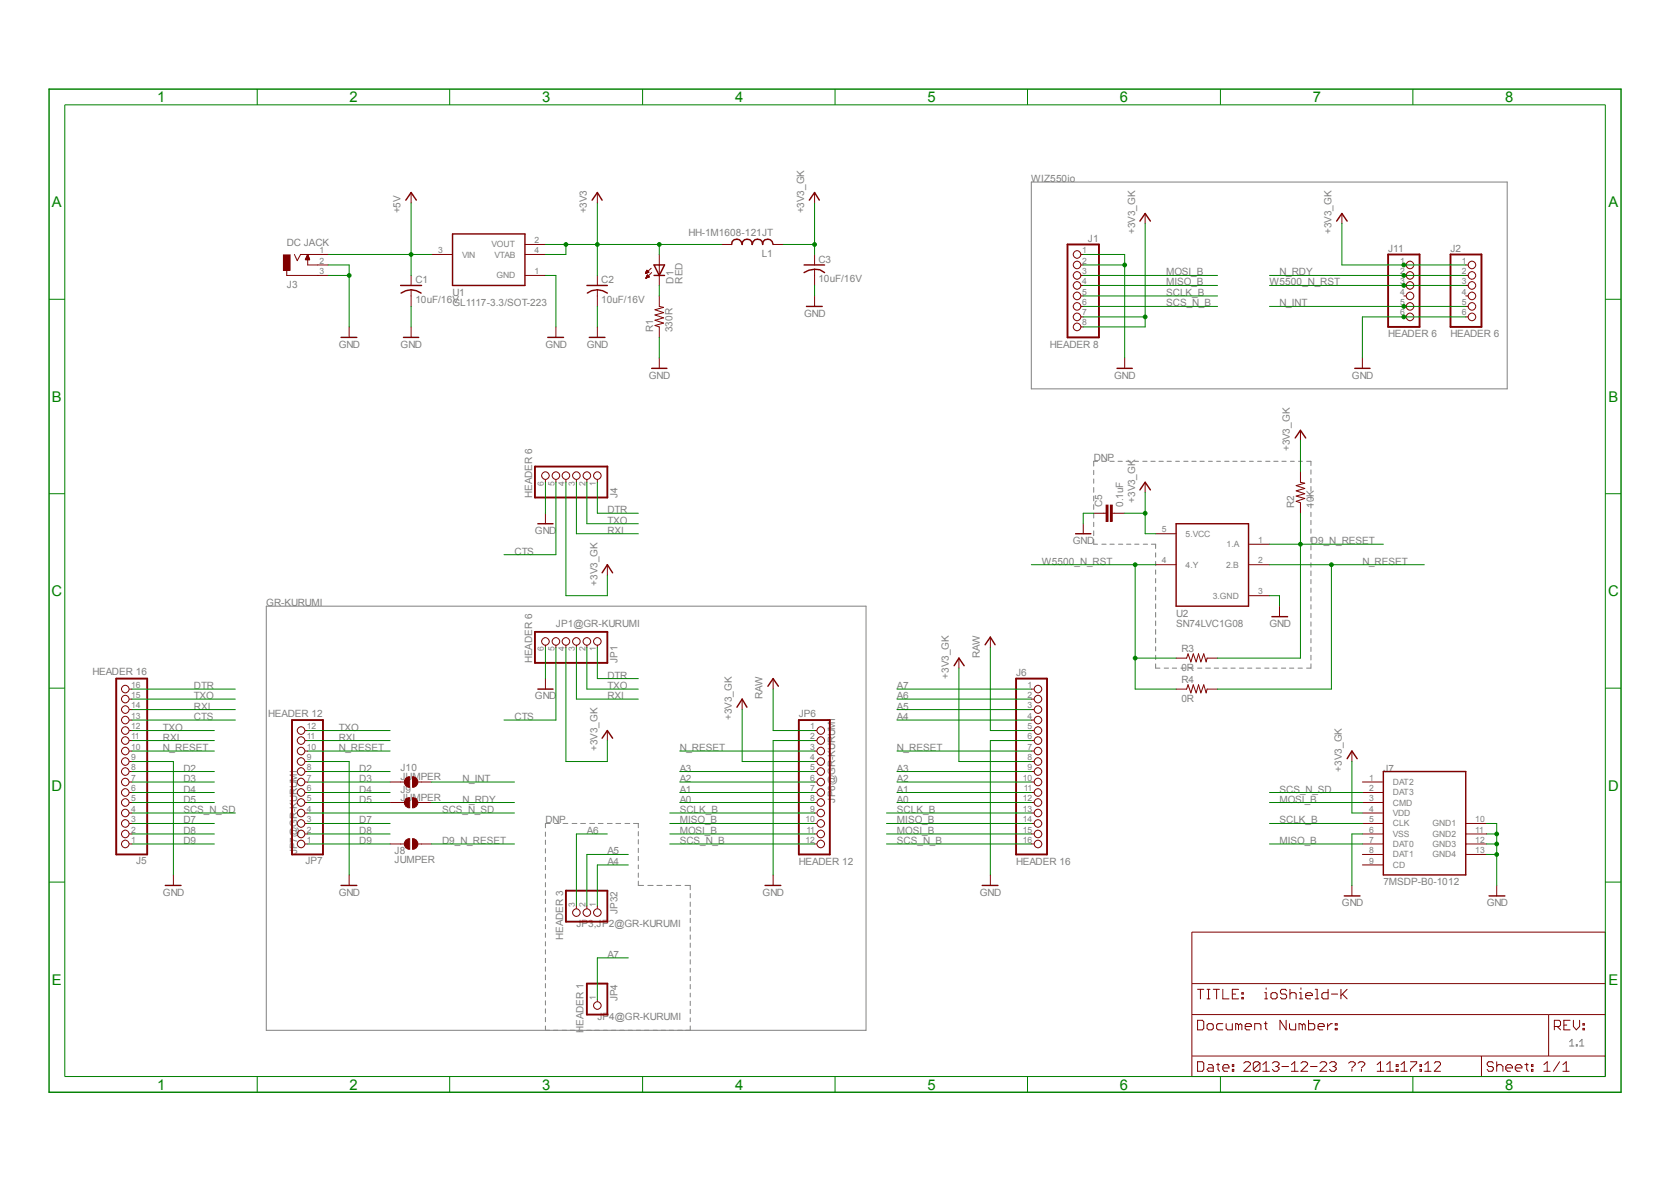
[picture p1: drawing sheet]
<svg xmlns="http://www.w3.org/2000/svg" width="297mm" height="210mm" viewBox="0 0 297 210" stroke-linecap="round" stroke-linejoin="round" font-family="sans-serif">
<g fill="none" stroke="#808080" stroke-width=".18">
<path d="M183.3 32.3h84.6v36.8h-84.6zM194.4 95.8v.9h.7M194.4 83.6v.7M194.4 85.1v.8M194.4 86.6v.9M194.4 88.1v.9M194.4 89.7v.8M194.4 91.3v.7M194.4 92.8v.8M194.4 94.3v.9M195.1 82h-.7v.8M195.8 82h.8"/>
<path d="M195.8 96.7h.8M197.3 82h.7M197.3 96.7h.7M198.7 82h.8M198.8 96.7h.8M200.2 82h.7M200.2 96.7h.8M201.7 82h.7M201.7 96.7h.7M203.1 82h.8M203.2 96.7h.8M204.6 82h.7"/>
<path d="M204.6 96.7h.8v.8M205.4 98.2v.8M205.4 99.7v.8M206 82h.8M207.4 82h.8M209 82h.6M210.4 82h.8M211.8 82h.8M213.3 82h.7M214.8 82h.7M216.2 82h.7M217.7 82h.7"/>
<path d="M219.1 82h.8M220.6 82h.7M222.1 82h.7M223.5 82h.7M225 82h.7M226.4 82h.8M227.8 82h.8M229.4 82h.6M230.8 82h.7M232.2 82h.8v.7M233 83.5v.7M233 85v.8"/>
<path d="M233 86.4v.9M233 88v.7M233 89.5v.8M233 91v.8M233 92.5v.7M233 94v.7M233 95.5v.8M233 96.9v.8M233 98.5v.7M233 100v.8M47.3 107.7h106.6v75.3h-106.6zM205.4 117.9v.8h.8"/>
<path d="M205.4 101.3v.7M205.4 102.8v.7M205.4 104.3v.8M205.4 105.7v.9M205.4 107.3v.8M205.4 108.8v.8M205.4 110.3v.9M205.4 111.8v.9M205.4 113.4v.8M205.4 114.9v.8M205.4 116.4v.8M206.9 118.7h.8"/>
<path d="M208.4 118.7h.7M209.9 118.7h.8M211.3 118.7h.8M212.9 118.7h.7M214.3 118.7h.8M215.8 118.7h.8M217.3 118.7h.8M218.8 118.7h.7M220.3 118.7h.8M221.7 118.7h.8M223.3 118.7h.7M224.8 118.7h.8"/>
<path d="M226.2 118.7h.8M227.8 118.7h.7M229.2 118.7h.8M230.7 118.7h.8M233 101.4v.9M233 103v.7M233 104.5v.7M233 106v.8M233 107.4v.8M233 109v.7M233 110.5v.8M233 111.9v.9"/>
<path d="M233 113.5v.7M233 115v.7M233 116.4v.9M233 117.9v.8h-.8M96.9 147.8v.8M96.9 149.3v.7M96.9 150.8v.8M96.9 152.3v.8M96.9 153.8v.7M96.9 155.3v.7M96.9 156.8v.8M96.9 158.2v.9"/>
<path d="M96.9 159.8v.7M97.8 146.3h-.9v.8M98.6 146.3h.8M100.1 146.3h.8M101.7 146.3h.8M103.2 146.3h.9M104.8 146.3h.9M106.3 146.3h.9M107.9 146.3h.9M109.5 146.3h.8M111.1 146.3h.8M112.6 146.3h.9v.8"/>
<path d="M113.5 156.5v.8h.9M113.5 147.7v.8M113.5 149.2v.7M113.5 150.7v.8M113.5 152.1v.8M113.5 153.7v.6M113.5 155.1v.8M115.1 157.3h1M116.8 157.3h.9M118.4 157.3h1M120.1 157.3h.9M121.8 157.3h.9v.8"/>
<path d="M122.7 158.7v.8M96.9 161.3v.8M96.9 162.8v.8M96.9 164.3v.7M96.9 165.8v.7M96.9 167.3v.8M96.9 168.7v.8M96.9 170.3v.7M96.9 171.8v.8M96.9 173.2v.9M96.9 174.8v.7M96.9 176.3v.7"/>
<path d="M96.9 177.8v.8M96.9 179.2v.8M122.7 160.3v.7M122.7 161.7v.8M122.7 163.2v.7M122.7 164.7v.7M122.7 166.1v.8M122.7 167.6v.7M122.7 169.1v.7M122.7 170.5v.8M122.7 172v.7M122.7 173.5v.7"/>
<path d="M122.7 174.9v.8M122.7 176.4v.7M122.7 177.9v.7M122.7 179.3v.8M96.9 180.8v.7M96.9 182.3v.7M122.7 180.8v.7M122.7 182.3v.7M279 185.1l.4-.4v1.1M279 185.8h.7M280.2 185.6h.1v.2h-.1zM280.8 185.8h.7"/>
<path d="M280.8 185.1l.4-.4v1.1"/>
</g>
<g fill="none" stroke="#800000" stroke-width=".18">
<path d="M51 48v.9h5.5M52.3 45.2l.5 1.1 .6-1.1h3.1M54.7 45.2v1.9h1.8M211.8 165.6h73.5v25.7h-73.5zM211.8 174.8h73.5M212.9 175.8h1.1M213.4 175.8v1.7M214.5 175.8h.6M214.5 177.5h.6M214.8 175.8v1.7M215.6 175.8h1.1M216.2 175.8v1.7"/>
<path d="M217.3 175.8v1.7h1.1M219 176.6h.6M220.1 175.8h-1.1v1.7h1.1M220.7 177.2h.3v.3h-.3zM220.7 176.4h.3v.2h-.3zM224.8 176.4h.2v1.1M224.8 177.5h.5M225 175.5v.3M225.9 176.6l.2-.2h.6l.3 .2v.6l-.3 .3h-.6l-.2-.3zM228.7 176l-.3-.2h-.6l-.2 .2v.4l.2 .2h.6l.3 .3v.3l-.3 .3h-.6l-.2-.3M229.3 176.6l.2-.2h.6l.3 .2v.9M229.3 175.8v1.7"/>
<path d="M231 177.5h.6M231 176.4h.2v1.1M231.2 175.5v.3M232.1 176.9h1.2v-.3l-.4-.2h-.5l-.3 .2v.6l.3 .3h.5M233.8 175.8h.3v1.7M233.8 177.5h.6M236.1 175.8v1.7h-.9l-.3-.3v-.6l.3-.2h.9M236.6 176.6h1.1M238.3 175.8v1.7M238.6 176.6l.8 .9M239.4 175.8l-1.1 1.1M211.8 180.3h73.5"/>
<path d="M211.8 187.6h73.5M212.9 181.3h.8l.3 .2v1.2l-.3 .3h-.8zM212.9 188.6h.8l.3 .3v1.1l-.3 .3h-.8zM214.5 182.1l.3-.2h.6l.2 .2v.6l-.2 .3h-.6l-.3-.3zM214.8 189.1h.6l.2 .4v.8h-.8l-.3-.3 .3-.3h.8M216.2 189.1h.5M216.5 188.9v1.1l.2 .3M217.3 189.7h1.1v-.2l-.2-.4h-.6l-.3 .4v.5l.3 .3h.6M217.3 181.9h-.8l-.3 .2v.6l.3 .3h.8M217.9 181.9v.8l.3 .3h.8v-1.1M219 190h.3v.3h-.3zM219 189.1h.3v.4h-.3z"/>
<path d="M220.1 182.1l-.2-.2h-.3v1.1M220.1 182.1l.4-.2 .2 .2v.9M220.1 182.1v.9M221.1 188.9l.3-.3h.5l.3 .3v.2l-1.1 1.2h1.1M221.3 182.4h1.1v-.3l-.2-.2h-.6l-.3 .2v.6l.3 .3h.6M223 183v-1.1h.9l.2 .2v.9M223.9 188.9v1.1l-.3 .3h-.5l-.3-.3M223.9 188.9l-.3-.3h-.5l-.3 .3v1.1M223.9 188.9l-1.1 1.1M224.5 190.3h1.1M224.5 189.1l.5-.5v1.7M224.7 181.9h.5"/>
<path d="M225 181.5v1.2l.2 .3M226.1 188.9l.4-.3h.5l.3 .3v.2l-.3 .4M226.7 189.5h.3M227 189.5l.3 .2v.3l-.3 .3h-.5l-.4-.3M227.8 189.5h1.2M228.6 181.3v1.7l-1.1-1.7v1.7M229.2 181.9v.8l.2 .3h.9v-1.1M229.5 190.3h1.2M229.5 189.1l.6-.5v1.7M231.2 188.9l.4-.3h.5l.3 .3v.2l-1.2 1.2h1.2M231.5 182.1l-.4-.2h-.2v1.1M231.5 182.1v.9"/>
<path d="M231.5 182.1l.2-.2 .3 .2v.9M232.6 181.3v1.7h.8l.3-.3v-.6l-.3-.2h-.8M232.9 189.5h1.2M234.3 182.4h1.1v-.3l-.3-.2h-.6l-.2 .2v.6l.2 .3h.6M234.6 188.9l.3-.3h.6l.3 .3v.2l-1.2 1.2h1.2M236 181.9v1.1M236.3 188.9l.3-.3h.6l.3 .3v.2l-.3 .4M236.8 181.9h-.2l-.6 .5M236.9 189.5h.3M237.2 189.5l.3 .2v.3l-.3 .3h-.6l-.3-.3M237.3 182.7h.4v.3h-.4zM237.3 181.9h.4v.2h-.4z"/>
<path d="M239.7 188.9l.3-.3h.5l.4 .3v.2l-.6 .6M240.3 190v.3M241.4 188.9l.3-.3h.5l.4 .3v.2l-.6 .6M242 190v.3M244.8 190.3h1.2M244.8 189.1l.6-.5v1.7M246.5 190.3h1.1M246.5 189.1l.6-.5v1.7M248.2 190h.3v.3h-.3zM248.2 189.1h.3v.4h-.3zM249 190.3h1.1M249 189.1l.6-.5v1.7"/>
<path d="M250.7 188.6h1.1v.3l-1.1 1.1v.3M252.4 190h.2v.3h-.2zM252.4 189.1h.2v.4h-.2zM253.2 190.3h1.1M253.2 189.1l.6-.5v1.7M254.9 188.9l.3-.3h.6l.2 .3v.2l-1.1 1.2h1.1M263.3 187.6v3.7M265.4 188.9l-.2-.3h-.6l-.3 .3v.2l.3 .4h.6l.2 .2v.3l-.2 .3h-.6l-.3-.3M266 189.5l.3-.4h.5l.3 .4v.8M266 188.6v1.7M267.6 189.7h1.2v-.2l-.3-.4h-.5l-.4 .4v.5l.4 .3h.5M269.3 189.7h1.2v-.2l-.3-.4h-.5l-.4 .4v.5l.4 .3h.5"/>
<path d="M271 189.1h.6M271.4 188.9v1.1l.2 .3M272.2 190h.3v.3h-.3zM272.2 189.1h.3v.4h-.3zM274.4 190.3h1.1M274.4 189.1l.6-.5v1.7M275.3 180.3v7.3M276.3 182.4h.8l.3-.3v-.6l-.3-.2h-.8v1.7M276.8 182.4l.6 .6M277.2 188.6l-1.1 1.7M277.8 190.3h1.1M277.8 189.1l.6-.5v1.7"/>
<path d="M278 182.1h.5M279.1 181.3h-1.1v1.7h1.1M279.7 181.3v1.1l.5 .6 .6-.6v-1.1M281.3 182.7h.3v.3h-.3zM281.3 181.9h.3v.2h-.3z"/>
</g>
<path d="M50.4 45.3h1.2v2.7h-1.2z" fill-rule="evenodd" fill="#800000"/>
<g fill="none" stroke="#800000" stroke-width=".18">
<path d="M73.1 34.2v1.9M106.2 34.2v1.9M144.8 34.2v1.9M203.5 37.9v1.8M238.5 37.9v1.8M50.4 45.3h1.2v2.7h-1.2zM54.4 46.1h.6M54.4 46h.5M54.4 45.9h.5M54.4 45.8h.5M54.4 45.7h.5M54.5 45.6h.4"/>
<path d="M54.5 45.6h.3M54.6 45.5h.2M54.6 45.4h.2M54.6 45.3h.1M54.7 45.2l.3 .9h-.7zM56.5 48.9h1.8M56.5 47.1h1.8M56.5 45.2h1.8M62.1 58.1v1.8M73.1 48.9v1.8M73.1 51.5v2.9M73.1 58.1v1.8"/>
<path d="M76.7 45.2h3.7M93.3 48.9h3.6M93.3 45.2h3.6M93.3 43.4h3.6M98.8 58.1v1.8M106.2 48.9v1.8M106.2 51.5v2.9M106.2 58.1v1.8M114.7 48.6h.1M114.7 48.5h.4M114.8 48.4h.3M114.8 48.3h.5"/>
<path d="M114.8 48.3h.4M114.8 49.4h.1M114.8 49.4h.2M114.8 49.3h.4M114.9 48.2h.2M114.9 48.1h.2M114.9 49.2h.5M115 48.9h.1M115 49.1h.3M115 49h.3M115.1 48.9l-.3 .5M115.1 48.9l.3 .3"/>
<path d="M115.1 48.9h.1M115.3 48.3l-.3-.3-.3 .6M115.3 48.3l-.6 .3M115.4 49.2l-.6 .2M115.7 47.7l-1 .9M115.8 48.4l-1 1M117.2 45.2v5.5M117.2 52.6v1.8l.7 .2-1.5 .4 1.5 .5-1.5 .5 1.5 .5-1.5 .4 1.5 .5-1.5 .4 .8 .3v1.8M128.2 43.4h1.8M137.4 43.4h1.8M144.8 45.2v1.9M144.8 47.8v2.9"/>
<path d="M144.8 52.6v1.8M192.1 48.9h.4M192.1 47.1h.4M192.1 45.2h.4M192.1 50.7h.4M192.1 52.6h.4M192.1 54.4h.4M192.1 56.3h.4M192.1 58.1h.4M260.5 48.9h.4M260.5 47.1h.4M260.5 50.7h.4"/>
<path d="M260.5 52.6h.4M260.5 54.4h.4M260.5 56.3h.4M117.2 63.6v1.8M199.9 63.6v1.8M231.1 76.5v1.8M242.1 63.6v1.8M96.9 85.3v.4M96.9 91.2v1.8M98.8 85.3v.4M100.6 85.3v.4M102.4 85.3v.4"/>
<path d="M104.3 85.3v.4M106.2 85.3v.4M192.5 93v1.8M194.4 91.2h2.2M196.6 89.7h.3v2.9h-.3zM197.4 89.7h.3v2.9h-.3zM197.7 91.2h2.2M203.5 85.7v1.8M205.4 94.8h3.6M221.9 96.7h3.7M231.1 83.8v1.9l.8 .2-1.5 .4 1.5 .5-1.5 .4 1.5 .5-1.5 .4 1.5 .5-1.5 .5 .7 .2v1.9M96.9 114.6v.5"/>
<path d="M98.8 114.6v.5M100.6 114.6v.5M102.4 114.6v.5M104.3 114.6v.5M106.2 114.6v.5M107.9 100.3v1.9M170.4 116.9v1.8M176 113.2v1.9M205.4 100.3h3.6M209 116.9h1.9l.3-.7 .5 1.4 .4-1.4 .5 1.4 .4-1.4 .4 1.4 .6-1.4 .4 1.4 .1-.7h1.9M221.9 100.3h3.7M221.9 105.8h3.7"/>
<path d="M227.4 107.7v1.9M23 122.4h.5M23 138.9h.5M23 137.1h.5M23 135.3h.5M23 133.4h.5M23 131.6h.5M23 129.8h.5M23 127.9h.5M23 126.1h.5M23 124.2h.5M54.3 138.9h.4"/>
<path d="M54.3 137.1h.4M54.3 135.3h.4M54.3 133.4h.4M54.3 131.6h.4M54.3 129.8h.4M96.9 120.6v1.8M107.9 129.8v1.8M131.9 124.2v1.9M137.4 120.6v1.8M144.8 138.9h.3M144.8 137.1h.3M144.8 135.3h.3"/>
<path d="M144.8 133.4h.3M144.8 131.6h.3M144.8 129.8h.3M183.3 122.4h.4M183.3 138.9h.4M183.3 137.1h.4M183.3 135.3h.4M183.3 133.4h.4M183.3 131.6h.4M183.3 129.8h.4M183.3 127.9h.4M183.3 126.1h.4"/>
<path d="M183.3 124.2h.4M209 122.4h1.9l.3-.7 .5 1.4 .4-1.4 .5 1.4 .4-1.4 .4 1.4 .6-1.4 .4 1.4 .1-.7h1.9M240.3 133.4v1.9M242.1 138.9h3.8M23 149.9h.5M23 148.2h.5M23 146.3h.5M23 144.4h.5M23 142.6h.5M23 140.8h.5M30.8 155.4v1.9M54.3 149.9h.4"/>
<path d="M54.3 148.2h.4M54.3 146.3h.4M54.3 144.4h.4M54.3 142.6h.4M54.3 140.8h.4M62.1 155.4v1.9M137.4 155.4v1.9M144.8 149.9h.3M144.8 148.2h.3M144.8 146.3h.3M144.8 144.4h.3M144.8 142.6h.3"/>
<path d="M144.8 140.8h.3M176 155.4v1.9M183.3 149.9h.4M183.3 148.2h.4M183.3 146.3h.4M183.3 144.4h.4M183.3 142.6h.4M183.3 140.8h.4M240.3 157.3v1.9M242.1 149.9h3.8M242.1 148.2h3.8M242.1 146.3h3.8"/>
<path d="M242.1 144.4h3.8M242.1 142.6h3.8M242.1 140.8h3.8M242.1 153.7h3.8M242.1 151.8h3.8M260.5 149.9h3.7M260.5 148.2h3.7M260.5 146.3h3.7M260.5 151.8h3.7M266 157.3v1.9M102.4 161v.4M104.3 161v.4"/>
<path d="M106.2 161v.4M106.2 177.5v.4"/>
<circle cx="191.4" cy="47.1" r=".67"/>
<circle cx="191.4" cy="52.6" r=".67"/>
<circle cx="191.4" cy="54.4" r=".67"/>
<circle cx="191.4" cy="58.1" r=".67"/>
<circle cx="191.4" cy="56.3" r=".67"/>
<circle cx="191.4" cy="45.2" r=".67"/>
<circle cx="191.4" cy="48.9" r=".67"/>
<circle cx="191.4" cy="50.7" r=".67"/>
<circle cx="261.6" cy="50.7" r=".67"/>
<circle cx="261.6" cy="56.3" r=".67"/>
<circle cx="261.6" cy="48.9" r=".67"/>
<circle cx="261.6" cy="52.6" r=".67"/>
<circle cx="261.6" cy="47.1" r=".67"/>
<circle cx="261.6" cy="54.4" r=".67"/>
<circle cx="97" cy="84.5" r=".67"/>
<circle cx="98.8" cy="84.5" r=".67"/>
<circle cx="100.6" cy="84.5" r=".67"/>
<circle cx="102.5" cy="84.5" r=".67"/>
<circle cx="104.3" cy="84.5" r=".67"/>
<circle cx="106.2" cy="84.5" r=".67"/>
<circle cx="97" cy="114" r=".67"/>
<circle cx="98.8" cy="114" r=".67"/>
<circle cx="100.6" cy="114" r=".67"/>
<circle cx="102.5" cy="114" r=".67"/>
<circle cx="104.3" cy="114" r=".67"/>
<circle cx="106.2" cy="114" r=".67"/>
<circle cx="22.3" cy="133.4" r=".67"/>
<circle cx="22.3" cy="124.2" r=".67"/>
<circle cx="22.3" cy="138.9" r=".67"/>
<circle cx="22.3" cy="135.3" r=".67"/>
<circle cx="22.3" cy="129.8" r=".67"/>
<circle cx="22.3" cy="122.4" r=".67"/>
<circle cx="22.3" cy="137.1" r=".67"/>
<circle cx="22.3" cy="126.1" r=".67"/>
<circle cx="22.3" cy="131.6" r=".67"/>
<circle cx="22.3" cy="127.9" r=".67"/>
<circle cx="53.5" cy="138.9" r=".67"/>
<circle cx="53.5" cy="133.4" r=".67"/>
<circle cx="53.5" cy="135.3" r=".67"/>
<circle cx="53.5" cy="129.8" r=".67"/>
<circle cx="53.5" cy="137.1" r=".67"/>
<circle cx="53.5" cy="131.6" r=".67"/>
<circle cx="145.9" cy="138.9" r=".67"/>
<circle cx="145.9" cy="135.3" r=".67"/>
<circle cx="145.9" cy="133.4" r=".67"/>
<circle cx="145.9" cy="131.6" r=".67"/>
<circle cx="145.9" cy="137.1" r=".67"/>
<circle cx="145.9" cy="129.8" r=".67"/>
<circle cx="184.5" cy="138.9" r=".67"/>
<circle cx="184.5" cy="133.4" r=".67"/>
<circle cx="184.5" cy="124.2" r=".67"/>
<circle cx="184.5" cy="137.1" r=".67"/>
<circle cx="184.5" cy="122.4" r=".67"/>
<circle cx="184.5" cy="131.6" r=".67"/>
<circle cx="184.5" cy="135.3" r=".67"/>
<circle cx="184.5" cy="126.1" r=".67"/>
<circle cx="184.5" cy="129.8" r=".67"/>
<circle cx="184.5" cy="127.9" r=".67"/>
<circle cx="22.3" cy="148.2" r=".67"/>
<circle cx="22.3" cy="144.4" r=".67"/>
<circle cx="22.3" cy="142.6" r=".67"/>
<circle cx="22.3" cy="140.8" r=".67"/>
<circle cx="22.3" cy="146.3" r=".67"/>
<circle cx="22.3" cy="149.9" r=".67"/>
<circle cx="53.5" cy="148.2" r=".67"/>
<circle cx="53.5" cy="142.6" r=".67"/>
<circle cx="53.5" cy="149.9" r=".67"/>
<circle cx="53.5" cy="140.8" r=".67"/>
<circle cx="53.5" cy="146.3" r=".67"/>
<circle cx="53.5" cy="144.4" r=".67"/>
<circle cx="145.9" cy="148.2" r=".67"/>
<circle cx="145.9" cy="140.8" r=".67"/>
<circle cx="145.9" cy="144.4" r=".67"/>
<circle cx="145.9" cy="142.6" r=".67"/>
<circle cx="145.9" cy="149.9" r=".67"/>
<circle cx="145.9" cy="146.3" r=".67"/>
<circle cx="184.5" cy="148.2" r=".67"/>
<circle cx="184.5" cy="146.3" r=".67"/>
<circle cx="184.5" cy="144.4" r=".67"/>
<circle cx="184.5" cy="140.8" r=".67"/>
<circle cx="184.5" cy="149.9" r=".67"/>
<circle cx="184.5" cy="142.6" r=".67"/>
<circle cx="102.5" cy="162.1" r=".67"/>
<circle cx="104.3" cy="162.1" r=".67"/>
<circle cx="106.2" cy="162.1" r=".67"/>
<circle cx="106.2" cy="178.7" r=".67"/>
</g>
<g fill="none" stroke="#800000" stroke-width=".25">
<path d="M72.1 35.6l1-1.4 .9 1.4M105.2 35.6l1-1.4 .8 1.4M143.8 35.6l1-1.4 .8 1.4M202.6 39.3l.9-1.4 1 1.4M237.6 39.3l.9-1.4 .9 1.4M60.6 59.9h2.8M71.2 50.7h3.7M71.3 52.1a2.96 2.96 0 0 1 3.5 0M71.7 59.9h2.7M80.4 41.6h12.9v9.1h-12.9zM97.4 59.9h2.8M104.3 50.7h3.6"/>
<path d="M104.4 52.1a2.96 2.96 0 0 1 3.5 0M104.7 59.9h2.8M116.2 47.1h1.9l-.9 1.8zM116.2 48.9h1.9M130 43.4a.93 .93 0 0 1 1-.9 .93 .93 0 0 1 .9 .9 .89 .89 0 0 1 .9-.9 .89 .89 0 0 1 .9 .9 .93 .93 0 0 1 .9-.9 .93 .93 0 0 1 1 .9 .93 .93 0 0 1 .9-.9 .93 .93 0 0 1 .9 .9M142.9 48.4a3.1 3.1 0 0 1 3.7 0M142.9 47.1h3.7M143.3 54.4h2.8M115.8 65.4h2.7M198.5 65.4h2.8M230.2 77.8l.9-1.3 1 1.3M240.8 65.4h2.7"/>
<path d="M95.6 93h2.7M191.2 94.8h2.7M202.6 87l.9-1.3 1 1.3M209 93h12.9v14.7h-12.9zM107 101.8l.9-1.5 1 1.5M169.6 118.3l.8-1.4 1 1.4M175.1 114.6l.9-1.4 .9 1.4M226.1 109.6h2.8M95.6 122.4h2.7M107 131.1l.9-1.3 1 1.3M131 125.6l.9-1.4 .9 1.4M136.5 121.9l.9-1.3 .9 1.3"/>
<path d="M239.4 134.8l.9-1.4 .9 1.4M245.9 137.1h14.6v18.3h-14.6zM29.4 157.3h2.8M60.6 157.3h2.8M136 157.3h2.8M174.6 157.3h2.8M238.9 159.2h2.8M264.7 159.2h2.8"/>
</g>
<path d="M189.7 43.4h5.6v16.5h-5.6zM257.8 45.2h5.5v12.9h-5.5zM95.1 82.9h12.8v5.5h-12.8zM196.8 89.7v2.9M197.5 89.7v2.9M95.1 112.3h12.8v5.5h-12.8zM20.7 120.6h5.5v31.2h-5.5zM51.9 127.9h5.5v23.9h-5.5zM142 127.9h5.5v23.9h-5.5zM180.6 120.6h5.5v31.2h-5.5zM100.6 158.2h7.3v5.5h-7.3zM104.3 174.8h3.6v5.5h-3.6z" fill="none" stroke="#800000" stroke-width=".34"/>
<path d="M73.3 149a.93 .93 0 0 1 1 .9 .93 .93 0 0 1-1 1z" fill-rule="evenodd" fill="#800000"/>
<path d="M73.3 149a.93 .93 0 0 1 1 .9 .93 .93 0 0 1-1 1z" fill="none" stroke="#800000" stroke-width=".18"/>
<path d="M72.1 149.3l.5-.3h.2v1.9a.93 .93 0 0 1-.9-.6 .93 .93 0 0 1 .2-1z" fill-rule="evenodd" fill="#800000"/>
<path d="M69.3 149.9h2.6M72.1 149.3l.5-.3h.2v1.9a.93 .93 0 0 1-.9-.6 .93 .93 0 0 1 .2-1zM74.3 149.9h2.4" fill="none" stroke="#800000" stroke-width=".18"/>
<path d="M73.3 141.7l.7 .2 .3 .5a.91 .91 0 0 1-1 1.1z" fill-rule="evenodd" fill="#800000"/>
<path d="M73.3 141.7l.7 .2 .3 .5a.91 .91 0 0 1-1 1.1z" fill="none" stroke="#800000" stroke-width=".18"/>
<path d="M72.1 141.9l.7-.2v1.8a.91 .91 0 0 1-.9-1.1z" fill-rule="evenodd" fill="#800000"/>
<path d="M69.3 142.6h2.6M72.1 141.9l.7-.2v1.8a.91 .91 0 0 1-.9-1.1zM74.3 142.6h2.4" fill="none" stroke="#800000" stroke-width=".18"/>
<path d="M73.3 138a.93 .93 0 0 1 1 .9 .93 .93 0 0 1-1 1z" fill-rule="evenodd" fill="#800000"/>
<path d="M73.3 138a.93 .93 0 0 1 1 .9 .93 .93 0 0 1-1 1z" fill="none" stroke="#800000" stroke-width=".18"/>
<path d="M72.1 138.3l.5-.3h.2v1.9a.93 .93 0 0 1-.9-.6 .93 .93 0 0 1 .2-1z" fill-rule="evenodd" fill="#800000"/>
<g fill="none" stroke="#800000" stroke-width=".18">
<path d="M249.5 47.1h.4M249.5 48.9h.4M249.5 50.7h.4M249.5 52.6h.4M249.5 54.4h.4M249.5 56.3h.4M69.3 138.9h2.6M72.1 138.3l.5-.3h.2v1.9a.93 .93 0 0 1-.9-.6 .93 .93 0 0 1 .2-1zM74.3 138.9h2.4"/>
<circle cx="250.6" cy="48.9" r=".67"/>
<circle cx="250.6" cy="52.6" r=".67"/>
<circle cx="250.6" cy="47.1" r=".67"/>
<circle cx="250.6" cy="50.7" r=".67"/>
<circle cx="250.6" cy="54.4" r=".67"/>
<circle cx="250.6" cy="56.3" r=".67"/>
</g>
<path d="M246.7 45.2h5.6v12.9h-5.6z" fill="none" stroke="#800000" stroke-width=".34"/>
<path d="M8.7 15.8h279.4v178.3h-279.4z" fill="none" stroke="#008000" stroke-width=".25"/>
<g fill="none" stroke="#008000" stroke-width=".18">
<path d="M11.5 18.6h273.8v172.7h-273.8zM45.7 15.8v2.8M79.9 15.8v2.8M114.2 15.8v2.8M148.4 15.8v2.8M182.6 15.8v2.8M216.9 15.8v2.8M251.1 15.8v2.8M8.7 53.2h2.8M58.3 47.1h3.8v11M58.3 48.9h3.8M285.3 53.2h2.8"/>
<path d="M8.7 87.7h2.8M285.3 87.7h2.8M8.7 122.3h2.8M285.3 122.3h2.8M8.7 156.7h2.8M285.3 156.7h2.8M45.7 191.3v2.8M79.9 191.3v2.8M114.2 191.3v2.8M148.4 191.3v2.8M182.6 191.3v2.8M216.9 191.3v2.8"/>
<path d="M251.1 191.3v2.8"/>
</g>
<circle cx="62.1" cy="48.9" r=".33" fill="#008000"/>
<g fill="none" stroke="#008000" stroke-width=".18">
<path d="M73.1 54.4v3.7M96.9 48.9h1.9v9.2M106.2 54.4v3.7M117.2 59.9v3.7M144.8 50.7v1.9M192.5 45.2h7.4v18.4M192.5 47.1h7.4"/>
<circle cx="62.1" cy="48.9" r=".33"/>
</g>
<circle cx="199.9" cy="47.1" r=".33" fill="#008000"/>
<g fill="none" stroke="#008000" stroke-width=".18">
<path d="M96.9 85.7v5.5M194.4 91.2h-1.9v1.8M96.9 115.1v5.5M225.6 105.8h1.8v1.9M23.5 135.3h7.3v20.1M54.7 135.3h7.4v20.1M144.8 131.6h-7.4v23.8M183.3 131.6h-7.3v23.8M264.2 146.3h1.8v11M264.2 148.2h1.8"/>
<circle cx="199.9" cy="47.1" r=".33"/>
</g>
<circle cx="266" cy="148.2" r=".33" fill="#008000"/>
<g fill="none" stroke="#008000" stroke-width=".18">
<path d="M264.2 149.9h1.8"/>
<circle cx="266" cy="148.2" r=".33"/>
</g>
<circle cx="266" cy="149.9" r=".33" fill="#008000"/>
<g fill="none" stroke="#008000" stroke-width=".18">
<path d="M264.2 151.8h1.8"/>
<circle cx="266" cy="149.9" r=".33"/>
</g>
<circle cx="266" cy="151.8" r=".33" fill="#008000"/>
<g fill="none" stroke="#008000" stroke-width=".18">
<path d="M260.5 56.3h-18.4v7.3M242.1 148.2h-1.8v9.1"/>
<circle cx="266" cy="151.8" r=".33"/>
</g>
<circle cx="249.5" cy="56.3" r=".33" fill="#008000"/>
<g fill="none" stroke="#008000" stroke-width=".18">
<path d="M58.3 45.2h18.4M73.1 45.2v3.7"/>
<circle cx="249.5" cy="56.3" r=".33"/>
</g>
<circle cx="73.1" cy="45.2" r=".33" fill="#008000"/>
<g fill="none" stroke="#008000" stroke-width=".18">
<path d="M73.1 36.1v9.1M96.9 43.4h20.3v1.8M100.6 43.4v1.8h-3.7"/>
<circle cx="73.1" cy="45.2" r=".33"/>
</g>
<circle cx="100.6" cy="43.4" r=".33" fill="#008000"/>
<g fill="none" stroke="#008000" stroke-width=".18">
<path d="M106.2 36.1v7.3"/>
<circle cx="100.6" cy="43.4" r=".33"/>
</g>
<circle cx="106.2" cy="43.4" r=".33" fill="#008000"/>
<g fill="none" stroke="#008000" stroke-width=".18">
<path d="M106.2 43.4v5.5M117.2 43.4h11"/>
<circle cx="106.2" cy="43.4" r=".33"/>
</g>
<circle cx="117.2" cy="43.4" r=".33" fill="#008000"/>
<g fill="none" stroke="#008000" stroke-width=".18">
<path d="M144.8 36.1v9.1M117.2 50.7v1.9M139.2 43.4h5.6M231.1 78.3v5.5M100.6 85.7v20.1h7.3v-3.6M100.6 115.1v20.2h7.3v-3.7M170.4 118.7v16.6h12.9M131.9 126.1v9.2h12.9"/>
<circle cx="117.2" cy="43.4" r=".33"/>
</g>
<circle cx="144.8" cy="43.4" r=".33" fill="#008000"/>
<g fill="none" stroke="#008000" stroke-width=".18">
<path d="M203.5 39.7v18.4h-11M192.5 56.3h11"/>
<circle cx="144.8" cy="43.4" r=".33"/>
</g>
<circle cx="203.5" cy="56.3" r=".33" fill="#008000"/>
<g fill="none" stroke="#008000" stroke-width=".18">
<path d="M199.9 91.2h3.6M203.5 87.5v7.3h1.9"/>
<circle cx="203.5" cy="56.3" r=".33"/>
</g>
<circle cx="203.5" cy="91.2" r=".33" fill="#008000"/>
<g fill="none" stroke="#008000" stroke-width=".18">
<path d="M238.5 39.7v7.4h22M240.3 135.3v9.1h1.8"/>
<circle cx="203.5" cy="91.2" r=".33"/>
</g>
<circle cx="249.5" cy="47.1" r=".33" fill="#008000"/>
<g fill="none" stroke="#008000" stroke-width=".18">
<path d="M192.5 48.9h23.9M192.5 50.7h23.9M192.5 52.6h23.9M192.5 54.4h23.9M225.6 48.9h34.9M119 148.2h25.8M119 146.3h25.8M119 149.9h25.8M119 144.4h25.8M157.6 148.2h25.7M157.6 146.3h25.7M157.6 149.9h25.7"/>
<path d="M157.6 144.4h25.7M225.6 142.6h16.5M225.6 146.3h16.5M225.6 149.9h16.5"/>
<circle cx="249.5" cy="47.1" r=".33"/>
</g>
<circle cx="249.5" cy="48.9" r=".33" fill="#008000"/>
<g fill="none" stroke="#008000" stroke-width=".18">
<path d="M225.6 50.7h34.9M76.7 142.6h14.7"/>
<circle cx="249.5" cy="48.9" r=".33"/>
</g>
<circle cx="249.5" cy="50.7" r=".33" fill="#008000"/>
<g fill="none" stroke="#008000" stroke-width=".18">
<path d="M183.3 100.3h22.1M201.8 100.3v16.6h7.2"/>
<circle cx="249.5" cy="50.7" r=".33"/>
</g>
<circle cx="201.8" cy="100.3" r=".33" fill="#008000"/>
<g fill="none" stroke="#008000" stroke-width=".18">
<path d="M201.8 116.9v5.5h7.2"/>
<circle cx="201.8" cy="100.3" r=".33"/>
</g>
<circle cx="201.8" cy="116.9" r=".33" fill="#008000"/>
<g fill="none" stroke="#008000" stroke-width=".18">
<path d="M225.6 54.4h34.9"/>
<circle cx="201.8" cy="116.9" r=".33"/>
</g>
<circle cx="249.5" cy="54.4" r=".33" fill="#008000"/>
<g fill="none" stroke="#008000" stroke-width=".18">
<path d="M225.6 100.3h27.6M236.6 100.3v22.1h-20.2M76.7 138.9h14.7"/>
<circle cx="249.5" cy="54.4" r=".33"/>
</g>
<circle cx="236.6" cy="100.3" r=".33" fill="#008000"/>
<g fill="none" stroke="#008000" stroke-width=".18">
<path d="M225.6 96.7h20.3M231.1 91.2v5.5M23.5 133.4h14.6M54.7 133.4h14.6M120.8 133.4h24M159.4 133.4h23.9"/>
<circle cx="236.6" cy="100.3" r=".33"/>
</g>
<circle cx="231.1" cy="96.7" r=".33" fill="#008000"/>
<g fill="none" stroke="#008000" stroke-width=".18">
<path d="M98.8 85.7v12.9h-9.2M102.4 85.7v9.1h11.1M104.3 85.7v7.3h9.2M106.2 85.7v5.5h7.3M231.1 96.7v20.2h-14.7M98.8 115.1v12.8h-9.2M102.4 115.1v9.1h11.1M104.3 115.1v7.3h9.2M106.2 115.1v5.5h7.3M176 115.1v14.7h7.3M23.5 137.1h14.6M23.5 138.9h14.6"/>
<path d="M23.5 131.6h14.6M23.5 126.1h18.3M23.5 124.2h18.3M23.5 129.8h14.6M23.5 122.4h18.3M23.5 127.9h18.3M54.7 137.1h14.6M54.7 138.9h14.6M54.7 131.6h14.6M54.7 129.8h14.6M120.8 137.1h24M120.8 138.9h24"/>
<path d="M137.4 122.4v7.4h7.4M159.4 137.1h23.9M159.4 138.9h23.9M159.4 126.1h23.9M159.4 124.2h23.9M159.4 122.4h23.9M159.4 127.9h23.9M23.5 149.9h14.6M23.5 140.8h14.6M23.5 142.6h14.6M23.5 146.3h14.6M23.5 148.2h14.6"/>
<path d="M23.5 144.4h18.3M54.7 149.9h14.6M54.7 140.8h14.6M54.7 142.6h14.6M54.7 146.3h14.6M54.7 148.2h14.6M54.7 144.4h36.7M76.7 149.9h14.7M107.9 148.2h-5.5v12.8M111.7 151.8h-7.4v9.2M111.7 153.7h-5.5v7.3M120.8 140.8h24"/>
<path d="M120.8 142.6h24M159.4 140.8h23.9M159.4 142.6h23.9M225.6 140.8h16.5M111.7 170.2h-5.5v7.3"/>
<circle cx="231.1" cy="96.7" r=".33"/>
</g>
<g font-size="2.6" fill="#008000">
<text x="27.9" y="18.1">1</text>
<text x="62.1" y="18.1">2</text>
<text x="96.4" y="18.1">3</text>
<text x="130.6" y="18.1">4</text>
<text x="164.8" y="18.1">5</text>
<text x="199.1" y="18.1">6</text>
<text x="233.3" y="18.1">7</text>
<text x="267.5" y="18.1">8</text>
<text x="9.2" y="36.8">A</text>
<text x="285.9" y="36.8">A</text>
<text x="9.2" y="71.4">B</text>
<text x="285.9" y="71.4">B</text>
<text x="9.1" y="105.9">C</text>
<text x="285.8" y="105.9">C</text>
<text x="9.1" y="140.5">D</text>
<text x="285.8" y="140.5">D</text>
<text x="9.2" y="175">E</text>
<text x="285.9" y="175">E</text>
<text x="27.9" y="193.6">1</text>
<text x="62.1" y="193.6">2</text>
<text x="96.4" y="193.6">3</text>
<text x="130.6" y="193.6">4</text>
<text x="164.8" y="193.6">5</text>
<text x="199.1" y="193.6">6</text>
<text x="233.3" y="193.6">7</text>
<text x="267.5" y="193.6">8</text>
</g>
<g font-size="1.8" fill="#808080">
<text x="183.3" y="32.3">WIZ550io</text>
<text x="71.2" y="37.9" transform="rotate(-90 71.2 37.9)">+5V</text>
<text x="104.3" y="37.9" transform="rotate(-90 104.3 37.9)">+3V3</text>
<text x="122.3" y="41.9">HH-1M1608-121JT</text>
<text x="142.9" y="37.9" transform="rotate(-90 142.9 37.9)">+3V3_GK</text>
<text x="201.8" y="41.6" transform="rotate(-90 201.8 41.6)">+3V3_GK</text>
<text x="236.6" y="41.6" transform="rotate(-90 236.6 41.6)">+3V3_GK</text>
<text x="51" y="43.8">DC JACK</text>
<text x="135.4" y="45.6">L1</text>
<text x="145.5" y="46.7">C3</text>
<text x="193.4" y="42.9">J1</text>
<text x="246.7" y="44.8">J11</text>
<text x="257.8" y="44.8">J2</text>
<text x="51" y="51.1">J3</text>
<text x="73.8" y="53.8">10uF/16V</text>
<text x="73.8" y="50.3">C1</text>
<text x="80.4" y="52.6">U1</text>
<text x="106.8" y="53.8">10uF/16V</text>
<text x="106.8" y="50.3">C2</text>
<text x="119.7" y="50.4" transform="rotate(-90 119.7 50.4)">D1</text>
<text x="121.3" y="50.4" transform="rotate(-90 121.3 50.4)">RED</text>
<text x="145.5" y="50.1">10uF/16V</text>
<text x="207.3" y="48.9">MOSI_B</text>
<text x="207.3" y="50.7">MISO_B</text>
<text x="207.3" y="52.6">SCLK_B</text>
<text x="225.6" y="50.7">W5500_N_RST</text>
<text x="227.4" y="48.9">N_RDY</text>
<text x="80.4" y="54.4">GL1117-3.3/SOT-223</text>
<text x="116.1" y="59" transform="rotate(-90 116.1 59)">R1</text>
<text x="119.5" y="59" transform="rotate(-90 119.5 59)">330R</text>
<text x="142.9" y="56.3">GND</text>
<text x="207.3" y="54.4">SCS_N_B</text>
<text x="227.4" y="54.4">N_INT</text>
<text x="246.7" y="59.9">HEADER 6</text>
<text x="257.8" y="59.9">HEADER 6</text>
<text x="60.2" y="61.8">GND</text>
<text x="71.2" y="61.8">GND</text>
<text x="96.9" y="61.8">GND</text>
<text x="104.3" y="61.8">GND</text>
<text x="186.6" y="61.8">HEADER 8</text>
<text x="115.3" y="67.3">GND</text>
<text x="198" y="67.3">GND</text>
<text x="240.3" y="67.3">GND</text>
<text x="194.4" y="82">DNP</text>
<text x="229.3" y="80.2" transform="rotate(-90 229.3 80.2)">+3V3_GK</text>
<text x="94.6" y="88.4" transform="rotate(-90 94.6 88.4)">HEADER 6</text>
<text x="109.7" y="88.4" transform="rotate(-90 109.7 88.4)">J4</text>
<text x="201.8" y="89.3" transform="rotate(-90 201.8 89.3)">+3V3_GK</text>
<text x="95.1" y="94.8">GND</text>
<text x="107.9" y="94.8">RXI</text>
<text x="107.9" y="93">TXO</text>
<text x="107.9" y="91.2">DTR</text>
<text x="195.9" y="90.1" transform="rotate(-90 195.9 90.1)">C5</text>
<text x="199.6" y="90.1" transform="rotate(-90 199.6 90.1)">0.1uF</text>
<text x="230" y="90.3" transform="rotate(-90 230 90.3)">R2</text>
<text x="233.5" y="90.3" transform="rotate(-90 233.5 90.3)">10K</text>
<text x="91.4" y="98.6">CTS</text>
<text x="185.2" y="100.3">W5500_N_RST</text>
<text x="190.7" y="96.7">GND</text>
<text x="233" y="96.7">D9_N_RESET</text>
<text x="242.1" y="100.3">N_RESET</text>
<text x="47.3" y="107.7">GR-KURUMI</text>
<text x="106.2" y="104.1" transform="rotate(-90 106.2 104.1)">+3V3_GK</text>
<text x="98.8" y="111.4">JP1@GR-KURUMI</text>
<text x="209" y="111.4">SN74LVC1G08</text>
<text x="209" y="109.6">U2</text>
<text x="225.6" y="111.4">GND</text>
<text x="16.4" y="120">HEADER 16</text>
<text x="94.6" y="117.8" transform="rotate(-90 94.6 117.8)">HEADER 6</text>
<text x="109.7" y="117.8" transform="rotate(-90 109.7 117.8)">JP1</text>
<text x="174.2" y="116.9" transform="rotate(-90 174.2 116.9)">RAW</text>
<text x="210" y="119.3">0R</text>
<text x="210" y="115.8">R3</text>
<text x="34.5" y="124.2">TXO</text>
<text x="34.5" y="122.4">DTR</text>
<text x="95.1" y="124.2">GND</text>
<text x="107.9" y="124.2">RXI</text>
<text x="107.9" y="122.4">TXO</text>
<text x="107.9" y="120.6">DTR</text>
<text x="135.6" y="124.2" transform="rotate(-90 135.6 124.2)">RAW</text>
<text x="159.4" y="124.2">A6</text>
<text x="159.4" y="122.4">A7</text>
<text x="168.7" y="120.6" transform="rotate(-90 168.7 120.6)">+3V3_GK</text>
<text x="180.6" y="120.1">J6</text>
<text x="210" y="124.8">0R</text>
<text x="210" y="121.3">R4</text>
<text x="29" y="131.6">RXI</text>
<text x="29" y="129.8">TXO</text>
<text x="34.5" y="126.1">RXI</text>
<text x="34.5" y="127.9">CTS</text>
<text x="47.7" y="127.3">HEADER 12</text>
<text x="60.2" y="131.6">RXI</text>
<text x="60.2" y="129.8">TXO</text>
<text x="91.4" y="127.9">CTS</text>
<text x="130" y="127.9" transform="rotate(-90 130 127.9)">+3V3_GK</text>
<text x="142" y="127.4">JP6</text>
<text x="159.4" y="127.9">A4</text>
<text x="159.4" y="126.1">A5</text>
<text x="29" y="133.4">N_RESET</text>
<text x="32.6" y="137.1">D2</text>
<text x="60.2" y="133.4">N_RESET</text>
<text x="63.8" y="137.1">D2</text>
<text x="71.2" y="136.9">J10</text>
<text x="106.2" y="133.4" transform="rotate(-90 106.2 133.4)">+3V3_GK</text>
<text x="120.8" y="133.4">N_RESET</text>
<text x="120.8" y="137.1">A3</text>
<text x="159.4" y="133.4">N_RESET</text>
<text x="159.4" y="137.1">A3</text>
<text x="238.5" y="137.1" transform="rotate(-90 238.5 137.1)">+3V3_GK</text>
<text x="245.9" y="137.1">J7</text>
<text x="32.6" y="138.9">D3</text>
<text x="32.6" y="140.8">D4</text>
<text x="32.6" y="142.6">D5</text>
<text x="63.8" y="138.9">D3</text>
<text x="63.8" y="140.8">D4</text>
<text x="63.8" y="142.6">D5</text>
<text x="71.2" y="142.2">JUMPER</text>
<text x="71.2" y="138.6">JUMPER</text>
<text x="71.2" y="140.8">J9</text>
<text x="82.2" y="142.6">N_RDY</text>
<text x="82.2" y="138.9">N_INT</text>
<text x="120.8" y="138.9">A2</text>
<text x="120.8" y="140.8">A1</text>
<text x="120.8" y="142.6">A0</text>
<text x="148.4" y="142.6" transform="rotate(-90 148.4 142.6)">JP6@GR-KURUMI</text>
<text x="159.4" y="138.9">A2</text>
<text x="159.4" y="140.8">A1</text>
<text x="159.4" y="142.6">A0</text>
<text x="227.4" y="142.6">MOSI_B</text>
<text x="227.4" y="140.8">SCS_N_SD</text>
<text x="32.6" y="146.3">D7</text>
<text x="32.6" y="148.2">D8</text>
<text x="32.6" y="149.9">D9</text>
<text x="32.6" y="144.4">SCS_N_SD</text>
<text x="63.8" y="146.3">D7</text>
<text x="63.8" y="148.2">D8</text>
<text x="63.8" y="149.9">D9</text>
<text x="78.6" y="149.9">D9_N_RESET</text>
<text x="78.6" y="144.4">SCS_N_SD</text>
<text x="96.9" y="146.3">DNP</text>
<text x="104.3" y="148.2">A6</text>
<text x="120.8" y="148.2">MOSI_B</text>
<text x="120.8" y="146.3">MISO_B</text>
<text x="120.8" y="144.4">SCLK_B</text>
<text x="120.8" y="149.9">SCS_N_B</text>
<text x="159.4" y="148.2">MOSI_B</text>
<text x="159.4" y="146.3">MISO_B</text>
<text x="159.4" y="144.4">SCLK_B</text>
<text x="159.4" y="149.9">SCS_N_B</text>
<text x="227.4" y="149.9">MISO_B</text>
<text x="227.4" y="146.3">SCLK_B</text>
<text x="24.2" y="153.5">J5</text>
<text x="52.8" y="151.8" transform="rotate(-90 52.8 151.8)">JP7@GR-KURUMI</text>
<text x="54.3" y="153.5">JP7</text>
<text x="70.1" y="153.2">JUMPER</text>
<text x="70.1" y="151.6">J8</text>
<text x="107.9" y="153.7">A4</text>
<text x="107.9" y="151.8">A5</text>
<text x="142" y="153.7">HEADER 12</text>
<text x="180.6" y="153.7">HEADER 16</text>
<text x="29" y="159.2">GND</text>
<text x="60.2" y="159.2">GND</text>
<text x="135.6" y="159.2">GND</text>
<text x="174.2" y="159.2">GND</text>
<text x="238.5" y="161">GND</text>
<text x="245.9" y="157.3">7MSDP-B0-1012</text>
<text x="264.2" y="161">GND</text>
<text x="100.1" y="167" transform="rotate(-90 100.1 167)">HEADER 3</text>
<text x="102.4" y="164.7">JP3,JP2@GR-KURUMI</text>
<text x="109.7" y="162.4" transform="rotate(-90 109.7 162.4)">JP32</text>
<text x="107.9" y="170.2">A7</text>
<text x="109.7" y="177.9" transform="rotate(-90 109.7 177.9)">JP4</text>
<text x="103.7" y="183.5" transform="rotate(-90 103.7 183.5)">HEADER 1</text>
<text x="106.2" y="181.2">JP4@GR-KURUMI</text>
</g>
<g font-size="1.5" fill="#808080">
<text x="56.8" y="46.8">2</text>
<text x="56.8" y="45">1</text>
<text x="77.9" y="45">3</text>
<text x="82.1" y="45.8">VIN</text>
<text x="87.4" y="43.9">VOUT</text>
<text x="87.9" y="45.8">VTAB</text>
<text x="95" y="43.2">2</text>
<text x="95" y="45">4</text>
<text x="192.4" y="45">1</text>
<text x="192.4" y="46.8">2</text>
<text x="248.8" y="46.8">1</text>
<text x="259.8" y="46.8">1</text>
<text x="56.8" y="48.7">3</text>
<text x="88.2" y="49.4">GND</text>
<text x="95" y="48.7">1</text>
<text x="192.4" y="48.7">3</text>
<text x="192.4" y="50.5">4</text>
<text x="192.4" y="52.3">5</text>
<text x="248.8" y="48.7">2</text>
<text x="248.8" y="50.5">3</text>
<text x="248.8" y="52.3">4</text>
<text x="259.8" y="48.7">2</text>
<text x="259.8" y="50.5">3</text>
<text x="259.8" y="52.3">4</text>
<text x="192.4" y="54.2">6</text>
<text x="192.4" y="56.1">7</text>
<text x="192.4" y="57.8">8</text>
<text x="248.8" y="54.2">5</text>
<text x="248.8" y="56.1">6</text>
<text x="259.8" y="54.2">5</text>
<text x="259.8" y="56.1">6</text>
<text x="96.7" y="86.4" transform="rotate(-90 96.7 86.4)">6</text>
<text x="98.6" y="86.4" transform="rotate(-90 98.6 86.4)">5</text>
<text x="100.3" y="86.4" transform="rotate(-90 100.3 86.4)">4</text>
<text x="102.2" y="86.4" transform="rotate(-90 102.2 86.4)">3</text>
<text x="104.1" y="86.4" transform="rotate(-90 104.1 86.4)">2</text>
<text x="105.9" y="86.4" transform="rotate(-90 105.9 86.4)">1</text>
<text x="206.5" y="94.6">5</text>
<text x="210.7" y="95.4">5.VCC</text>
<text x="206.5" y="100.1">4</text>
<text x="210.7" y="100.9">4.Y</text>
<text x="217.9" y="100.9">2.B</text>
<text x="218" y="97.2">1.A</text>
<text x="223.6" y="96.4">1</text>
<text x="223.6" y="100.1">2</text>
<text x="215.6" y="106.4">3.GND</text>
<text x="223.6" y="105.6">3</text>
<text x="96.7" y="115.7" transform="rotate(-90 96.7 115.7)">6</text>
<text x="98.6" y="115.7" transform="rotate(-90 98.6 115.7)">5</text>
<text x="100.3" y="115.7" transform="rotate(-90 100.3 115.7)">4</text>
<text x="102.2" y="115.7" transform="rotate(-90 102.2 115.7)">3</text>
<text x="104.1" y="115.7" transform="rotate(-90 104.1 115.7)">2</text>
<text x="105.9" y="115.7" transform="rotate(-90 105.9 115.7)">1</text>
<text x="23.3" y="125.8">14</text>
<text x="23.3" y="124">15</text>
<text x="23.3" y="122.2">16</text>
<text x="182.6" y="122.2">1</text>
<text x="182.6" y="124">2</text>
<text x="182.6" y="125.8">3</text>
<text x="23.3" y="131.3">11</text>
<text x="23.3" y="129.5">12</text>
<text x="23.3" y="127.7">13</text>
<text x="54.5" y="131.3">11</text>
<text x="54.5" y="129.5">12</text>
<text x="144" y="129.5">1</text>
<text x="144" y="131.3">2</text>
<text x="182.6" y="127.7">4</text>
<text x="182.6" y="129.5">5</text>
<text x="182.6" y="131.3">6</text>
<text x="23.3" y="136.8">8</text>
<text x="23.3" y="135">9</text>
<text x="23.3" y="133.2">10</text>
<text x="54.5" y="136.8">8</text>
<text x="54.5" y="135">9</text>
<text x="54.5" y="133.2">10</text>
<text x="144" y="133.2">3</text>
<text x="144" y="135">4</text>
<text x="144" y="136.8">5</text>
<text x="182.6" y="133.2">7</text>
<text x="182.6" y="135">8</text>
<text x="182.6" y="136.8">9</text>
<text x="23.3" y="142.3">5</text>
<text x="23.3" y="140.5">6</text>
<text x="23.3" y="138.7">7</text>
<text x="54.5" y="142.3">5</text>
<text x="54.5" y="140.5">6</text>
<text x="54.5" y="138.7">7</text>
<text x="144" y="138.7">6</text>
<text x="144" y="140.5">7</text>
<text x="144" y="142.3">8</text>
<text x="181.8" y="138.7">10</text>
<text x="181.8" y="142.3">12</text>
<text x="181.9" y="140.5">11</text>
<text x="243.3" y="142.3">3</text>
<text x="243.3" y="140.5">2</text>
<text x="243.3" y="138.7">1</text>
<text x="247.6" y="143.2">CMD</text>
<text x="247.6" y="141.3">DAT3</text>
<text x="247.6" y="139.5">DAT2</text>
<text x="23.3" y="149.7">1</text>
<text x="23.3" y="147.9">2</text>
<text x="23.3" y="146.1">3</text>
<text x="23.3" y="144.2">4</text>
<text x="54.5" y="149.7">1</text>
<text x="54.5" y="147.9">2</text>
<text x="54.5" y="146.1">3</text>
<text x="54.5" y="144.2">4</text>
<text x="143.2" y="146.1">10</text>
<text x="143.2" y="149.7">12</text>
<text x="143.3" y="147.9">11</text>
<text x="144" y="144.2">9</text>
<text x="181.8" y="144.2">13</text>
<text x="181.8" y="146.1">14</text>
<text x="181.8" y="147.9">15</text>
<text x="181.8" y="149.7">16</text>
<text x="243.3" y="149.7">7</text>
<text x="243.3" y="147.9">6</text>
<text x="243.3" y="146.1">5</text>
<text x="243.3" y="144.2">4</text>
<text x="247.6" y="148.7">VSS</text>
<text x="247.6" y="146.8">CLK</text>
<text x="247.6" y="145">VDD</text>
<text x="254.6" y="146.8">GND1</text>
<text x="254.6" y="148.7">GND2</text>
<text x="262.2" y="146.1">10</text>
<text x="262.2" y="147.9">11</text>
<text x="262.2" y="149.7">12</text>
<text x="243.3" y="153.4">9</text>
<text x="243.3" y="151.6">8</text>
<text x="247.6" y="154.2">CD</text>
<text x="247.6" y="152.3">DAT1</text>
<text x="247.6" y="150.5">DAT0</text>
<text x="254.6" y="150.5">GND3</text>
<text x="254.6" y="152.3">GND4</text>
<text x="262.2" y="151.6">13</text>
<text x="102.2" y="161.1" transform="rotate(-90 102.2 161.1)">3</text>
<text x="104.1" y="161.1" transform="rotate(-90 104.1 161.1)">2</text>
<text x="105.9" y="161.1" transform="rotate(-90 105.9 161.1)">1</text>
<text x="105.9" y="177.6" transform="rotate(-90 105.9 177.6)">1</text>
</g>
</svg>
